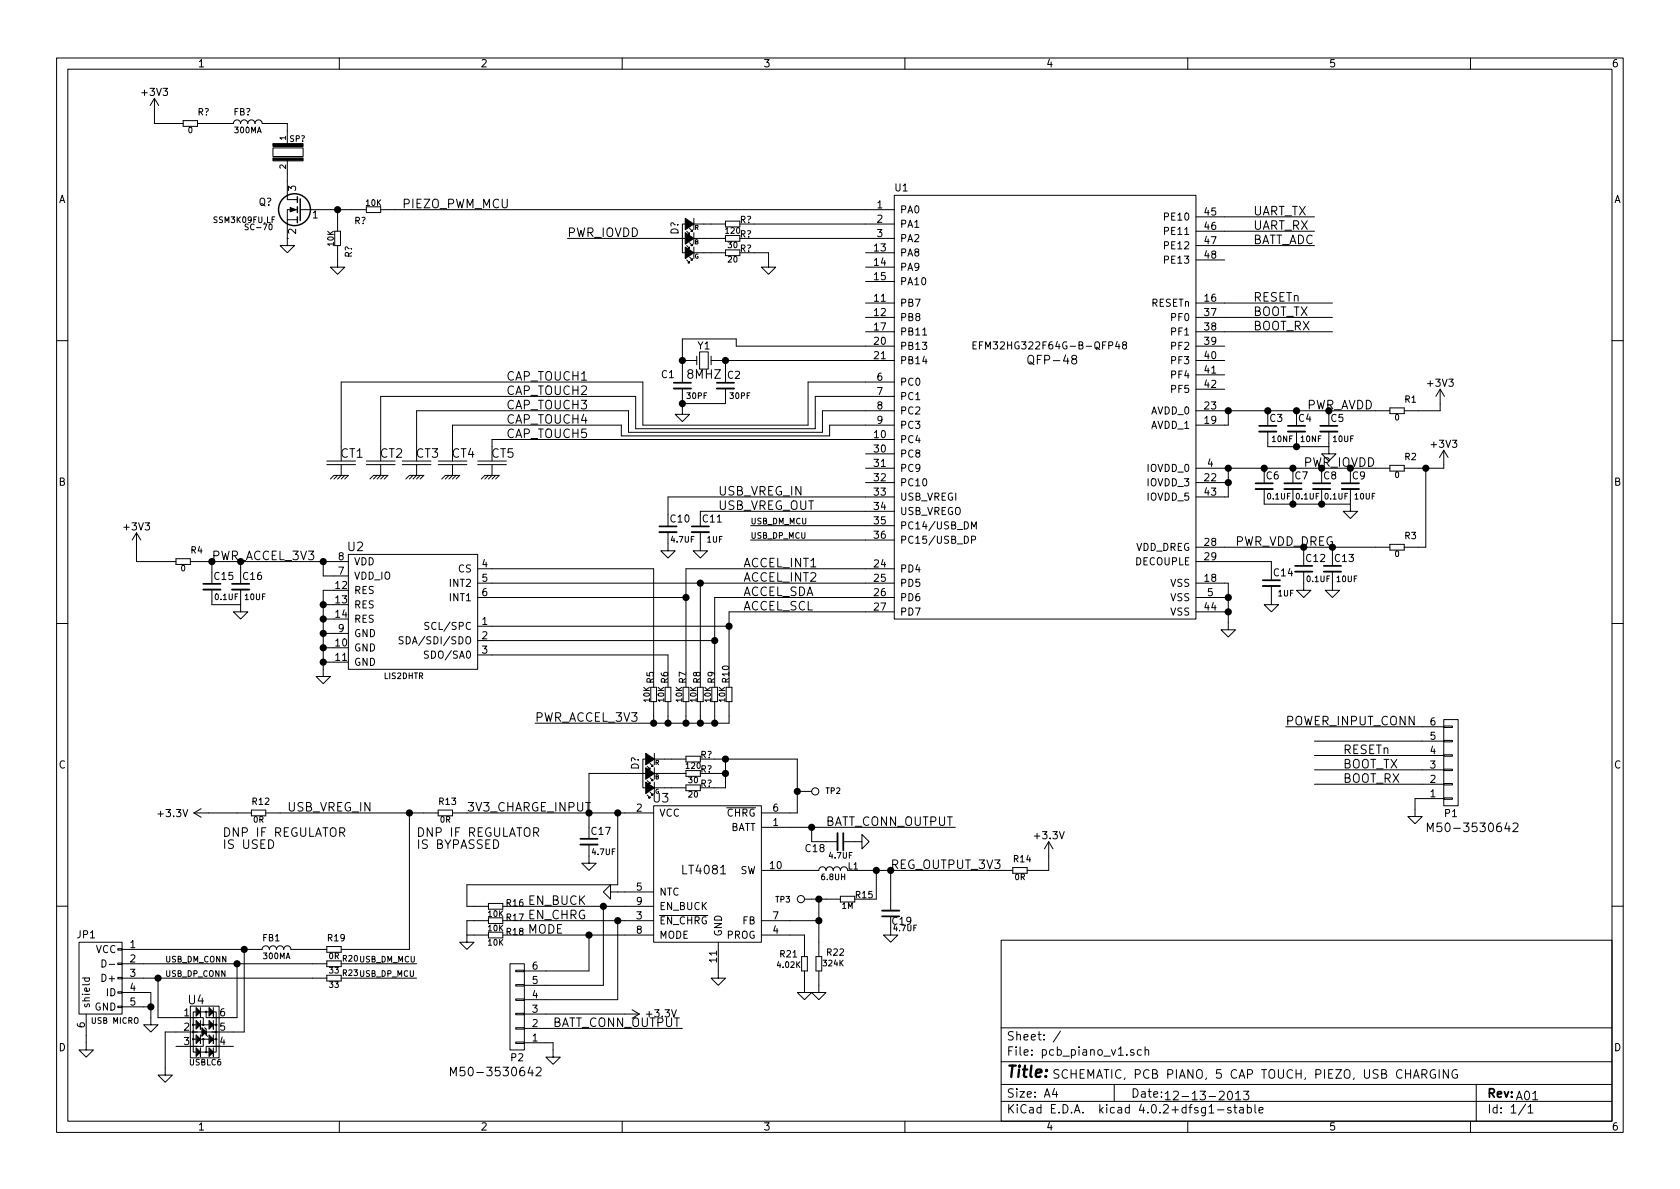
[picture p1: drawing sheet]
<svg xmlns="http://www.w3.org/2000/svg" width="297mm" height="210mm" viewBox="0 0 297 210" stroke-linecap="round" stroke-linejoin="round" font-family="sans-serif">
<g fill="none" stroke="#000" stroke-width=".18">
<path d="M10 10.3h277v189.9h-277zM12 12.2h273v186.1h-273zM27.3 17.4v4.4h5.1M27.3 17.4l-.8 1.3M27.3 17.4l.8 1.3M60 10.3v1.9M110 10.3v1.9M160 10.3v1.9M210 10.3v1.9M260 10.3v1.9M32.4 21.3h2.5v1h-2.5zM34.9 21.8h6.4a.63 .63 0 0 1 .6-.6 .63 .63 0 0 1 .6 .6 .63 .63 0 0 1 .7-.6 .63 .63 0 0 1 .6 .6 .63 .63 0 0 1 .6-.6 .63 .63 0 0 1 .7 .6 .63 .63 0 0 1 .6-.6 .63 .63 0 0 1 .7 .6h4.4v3.8"/>
<path d="M48.3 27.9h5.3v.5h-5.3zM48.3 26.2h5.3v1.5h-5.3zM48.3 25.4h5.3v.5h-5.3zM48.3 28.1h5.2v.2h-5.1v-.1h4.9M48.3 25.5h5.2v.3h-5.1v-.2h4.9M50.8 38.9h1.8M50.8 28.2v7.1h1.8M52.6 37.1h-1.8v5.1M53.1 37.1h11.7M59.7 37.1v3.8M64.8 36.6h2.5v1h-2.5zM67.3 37.1h90.8"/>
<path d="M121.9 39.6h-1.3v5.1h1.3M122.7 39.6h5.6M122.7 38.6v2M128.3 39.1h2.5v1h-2.5zM130.8 39.6h27.3M158.1 34.5h53.4v75h-53.4zM211.5 38.3h20.9M50.8 42.2v1.2h1.3l-1.3 1.3-1.3-1.3h1.3M50.8 42.2h.1M59.2 40.9h1v2.5h-1zM59.7 43.4v3.8h1.3l-1.3 1.3-1.3-1.3h1.3M100.3 42.2h20.9"/>
<path d="M121.4 46l.5 .5h-.2h.2v-.3M121.4 43.4l.5 .5h-.2h.2v-.2M121.4 40.9l.5 .5h-.2h.2v-.3M121.9 45.5l.5 .5h-.2h.2v-.3M121.9 42.9l.5 .5h-.2h.2v-.2M121.9 40.4l.5 .5h-.2h.2v-.3M122.7 42.2h5.6M122.7 44.7h5.6M122.7 41.1v2.1M122.7 43.7v2M128.3 41.7h2.5v1h-2.5zM128.3 44.2h2.5v1h-2.5z"/>
<path d="M130.8 44.7h5.1v2.5h1.3l-1.3 1.3-1.3-1.3h1.3M130.8 42.2h27.3M153 53.6h5.1M153 56.1h5.1M153 44.7h5.1M153 47.2h5.1M153 49.8h5.1M153 58.7h5.1M163.1 59.3h.8M211.5 53.6h24.1M211.5 56.1h24.1M211.5 40.9h20.9"/>
<path d="M211.5 58.7h24.1M211.5 43.4h20.9M211.5 46h5M10 60.2h2M120.6 68.7v4.6h1.3l-1.3 1.2-1.2-1.2h1.2M120.6 63.7h2.6M123.2 63v1.5M123.7 62.2h1.5v3.1h-1.5zM125.7 63v1.5M125.7 63.7h32.4M128.3 63.7v2M128.3 68.7v2.7h-7.7"/>
<path d="M158.1 72.6h-12.7v3.8h-34.3v-3.8h-37.4v6.4M158.1 67.6h-15.2v7.6h-29.2v-7.6h-53.4v11.4M158.1 70.1h-14v5.7h-31.7v-5.7h-45.1v8.9M158.1 75.2h-11.4v1.9h-36.8v-1.9h-29.9v3.8M158.1 77.7h-71.1v1.3M158.1 61.2h-27.9v-1.3h-9.6v7.7M172 61h.5M172.6 60.4h-.6v1.3h.6M173.2 61h.4M173.8 60.4h-.6v1.3M198.7 61l-.2-.2 .1-.3h.5v.4l-.5 .1-.1 .2v.4l.2 .1h.3l.2-.2-.1-.4-.1-.1M211.5 72.6h34.2"/>
<path d="M211.5 63.7h5M211.5 61.2h5M211.5 66.3h5M211.5 68.8h5M217.2 72.6v2.6h-5.7M224.2 72.6v.7M224.2 76.3v2.7h10.7M229.2 72.6v.7M229.2 76.3v2.7M234.9 79v1.3h1.3l-1.3 1.2-1.2-1.2h1.2M234.9 76.3v2.7M245.7 72.1h2.6v1h-2.6z"/>
<path d="M254.6 68.8v3.8h-6.3M254.6 68.8l-.7 1.3M254.6 68.8l.8 1.3M255.3 79.6v3.2h-7M255.3 79.6l-.8 1.3M255.3 79.6l.7 1.3M285 60.2h2M24.1 94.2v5.1h7M24.1 94.2l-.7 1.3M24.1 94.2l.8 1.3M31.1 98.8h2.6v1h-2.6zM33.7 99.3h27.9"/>
<path d="M37.5 99.3v1.9M42.5 99.3v1.9M57.1 99.3v2.5h4.5M57.8 82.2h5.1M57.8 81.5h5.1M58.4 84.7l.7-.6h2.5l-.6 .6M59.7 84.1l-.6 .6M60.3 82.2v1.9l-.6 .6M61 84.1l-.7 .6M61.6 98h22.9v20.4h-22.9zM64.8 82.2h5M64.8 81.5h5"/>
<path d="M65.4 84.7l.6-.6h2.6l-.7 .6M66.7 84.1l-.7 .6M67.3 82.2v1.9l-.6 .6M67.9 84.1l-.6 .6M71.1 82.2h5.1M71.1 81.5h5.1M71.8 84.7l.6-.6h2.5l-.6 .6M73 84.1l-.6 .6M73.7 82.2v1.9l-.7 .6M74.3 84.1l-.6 .6M77.5 82.2h5M77.5 81.5h5"/>
<path d="M78.1 84.7l.6-.6h2.6l-.7 .6M79.4 84.1l-.7 .6M80 82.2v1.9l-.6 .6M80.6 84.1l-.6 .6M84.5 82.2h5M84.5 81.5h5M85.1 84.7l.6-.6h2.6l-.7 .6M86.4 84.1l-.7 .6M87 82.2v1.9l-.6 .6M87.6 84.1l-.6 .6M118.1 94.1v3.3h1.3l-1.3 1.3-1.3-1.3h1.3M123.8 94.1v3.3h1.3l-1.3 1.3-1.2-1.3h1.2"/>
<path d="M132.7 93h25.4M132.7 95.5h25.4M153 82.8h5.1M153 80.3h5.1M153 85.3h5.1M158.1 90.4h-34.3v.7M158.1 87.9h-40v3.2M171.8 93.5v-1.2l.4 .9 .4-.9v1.2M171.8 95.5l.6-.1v-.5l-.6-.1v1.3M211.5 99.3h13.3v1.3M211.5 82.8h34.2M211.5 96.8h34.2"/>
<path d="M211.5 85.3h5.7M217.2 82.8v5.1h-5.7M223.5 82.8v.6M223.5 86.5v2.6h15.3M228.6 82.8v.6M228.6 86.5v2.6M230.5 96.8v1.2M233.7 86.5v2.6M235.6 96.8v1.2M238.8 89.1v1.3h1.2l-1.2 1.3-1.3-1.3h1.3M238.8 86.5v2.6M245.7 82.3h2.6v1h-2.6z"/>
<path d="M245.7 96.3h2.6v1h-2.6zM252.1 82.8v14h-3.8M10 110.3h2M37.5 104.3v2.6h5M42.5 106.9v1.3h1.3l-1.3 1.3-1.2-1.3h1.2M42.5 104.3v2.6M57.1 112h4.5M57.1 106.9h2M57.1 109.5h2M57.1 114.5h2M57.1 117.1h2M59.1 104.4h-2v15.2h1.3l-1.3 1.3-1.2-1.3h1.2"/>
<path d="M71.3 112.6l-.7 .1v.4l.5 .2 .2 .3-.3 .3-.4-.1M75.7 115.2h-.6v.4l.5 .2 .1 .3-.2 .3-.5-.1M75.8 110.1h-.5l-.2 .2 .1 .3 .6 .2v.4l-.2 .1-.5-.1M84.5 110.7h44.4M84.5 113.3h41.9M84.5 115.8h33.6v5.7M84.5 100.6h31.1v20.9M84.5 103.1h73.6M84.5 105.7h36.8M123.8 103.1v18.4M158.1 108.2h-29.2v13.3M158.1 105.7h-31.7v15.8"/>
<path d="M158.1 100.6h-36.8v20.9M211.5 103.1h5.7v8.3h1.2l-1.2 1.2-1.3-1.2h1.3M211.5 105.7h5.7M211.5 108.2h5.7M224.8 103.6v3.3h1.3l-1.3 1.3-1.3-1.3h1.3M230.5 101.1v3.3h1.3l-1.3 1.3-1.3-1.3h1.3M235.6 101.1v3.3h1.3l-1.3 1.3-1.3-1.3h1.3M285 110.3h2M114.2 136.8h-10.1v9.5M114.4 138l.5 .6h-.2h.2v-.3M114.4 135.5l.5 .5h-.2h.2v-.2M114.9 134.2h-1.2v5.1h1.2"/>
<path d="M114.9 137.5l.5 .5h-.2h.2v-.2M114.9 135l.5 .5h-.2h.2v-.3M115.1 121.5h1v2.6h-1zM115.6 124.1v3.8M115.7 133.2v2M115.7 135.8v2M115.7 138.3v2M115.7 136.8h5.6M115.7 134.2h5.6M115.7 139.3h5.6M117.6 121.5h1v2.6h-1zM118.1 124.1v3.8"/>
<path d="M120.8 121.5h1v2.6h-1zM121.3 133.7h2.5v1h-2.5zM121.3 136.3h2.5v1h-2.5zM121.3 138.8h2.5v1h-2.5zM121.3 124.1v3.8M123.3 121.5h1v2.6h-1zM123.8 124.1v3.8M123.8 134.2h17.2v9.6h-6.4M123.8 136.8h4.5M125.9 121.5h1v2.6h-1zM126.4 124.1v3.8M128.3 134.2v5.1h-4.5"/>
<path d="M128.4 121.5h1v2.6h-1zM128.9 124.1v3.8h-34.3M141 139.9h2.5M227.3 128.5h28M232.4 138.7h22.9M232.4 136.1h22.9M232.4 133.6h22.9M232.4 131.1h22.9M255.3 128.4h1.5v.2h-1.5zM255.3 130.9h1.5v.3h-1.5zM255.3 133.5h1.5v.2h-1.5zM255.3 136h1.5v.3h-1.5z"/>
<path d="M255.3 138.6h1.5v.2h-1.5zM255.3 127.2h2.5v15.3h-2.5zM34.3 143.8h10.1M34.3 143.8l1.3 .7M35.6 143l-1.3 .8M44.4 143.3h2.6v1h-2.6zM47 143.8h30.5M60.1 147.2l.7-.1 .2-.2-.1-.4-.2-.1h-.6v1.5M60.5 147.2l.5 .7M72.4 143.8v24.1h-12.1M77.5 143.3h2.5v1h-2.5zM80 143.8h35.6"/>
<path d="M86.4 159.8h2.5v1h-2.5zM94.4 147.2l.7-.1 .1-.2v-.4l-.3-.1h-.5v1.5M94.7 147.2l.5 .7M104.1 149.3v3.3h1.3l-1.3 1.3-1.2-1.3h1.2M107.9 157.7v-1.2l-1.2 1.2 1.2 1.3v-1.3h7.7M109.2 143.8v12.7h-26.7v3.8h3.9M114.4 140.6l.5 .5h-.2h.2v-.3M115.6 142.5h19v24.1h-19zM128.5 142.8h5.1M134.6 153.9h10.2a.63 .63 0 0 1 .6-.6 .63 .63 0 0 1 .6 .6 .63 .63 0 0 1 .7-.6 .63 .63 0 0 1 .6 .6 .63 .63 0 0 1 .7-.6 .63 .63 0 0 1 .6 .6 .63 .63 0 0 1 .6-.6 .63 .63 0 0 1 .7 .6h29.2M134.6 146.3h34.3M142.2 159h6.4"/>
<path d="M143.5 146.3v2.5M144.8 159v10.2M146 148.8h2.1M148.6 158.5h2.5v1h-2.5zM149.2 148.8h3.2v-1.2l1.3 1.2-1.3 1.3v-1.3M154.9 153.9v5.1h-1.2M157.5 153.9v7.1M179.1 153.4h2.5v1h-2.5zM185.4 148.8v5.1h-3.8M185.4 148.8l-.7 1.3M185.4 148.8l.8 1.3M252.4 147.1v-1.6l.5 1.1 .5-1.1v1.6"/>
<path d="M255.3 141.1h1.5v.2h-1.5zM255.3 141.2h-5.1v3.2h1.3l-1.3 1.3-1.3-1.3h1.3M267.5 145.7l.2-.2h.4l.2 .2 .1 .3-.1 .2-.8 .9h.9M10 160.2h2M14 166.6h7.6v12.7h-7.6zM14.6 172.9h1.2M15 172.9v.4l.2 .2 .5-.1v-.5M15.2 179.3v6.4h1.3l-1.3 1.2-1.2-1.2h1.2M18 169.7a.64 .64 0 0 1 .8 .7 .64 .64 0 0 1-.8 .6zM19.3 170.5h1M20.8 177.9h.8v.3h-.8zM20.8 175.4h.8v.2h-.8z"/>
<path d="M20.8 172.8h.8v.3h-.8zM20.8 170.3h.8v.3h-.8zM20.8 167.8h.8v.2h-.8zM21.6 167.9h24.8a.63 .63 0 0 1 .6-.6 .63 .63 0 0 1 .6 .6 .63 .63 0 0 1 .7-.6 .63 .63 0 0 1 .6 .6 .63 .63 0 0 1 .6-.6 .63 .63 0 0 1 .7 .6 .63 .63 0 0 1 .6-.6 .63 .63 0 0 1 .6 .6h6.4M21.6 175.5h5.1v5.7h1.2l-1.2 1.3-1.3-1.3h1.3M21.6 170.4h36.2M21.6 173h36.2M21.6 178h5.1M27.9 173v7h7M33.7 177.9h5v9.2h-5zM33.9 180h2v1.2M34.7 178.9h-.5v3.6h1.5"/>
<path d="M34.8 178.4v1l.1-.1v-.7l.2 .1v.5l.1-.4 .1 .1M35.4 178.2v1.5v-.8l-.7-.7v1.5l.7-.8h1.6M36.4 178.9v1.1h2.6M37.1 178.4v1l.1-.1v-.7l.1 .1v.5l.2-.4 .1 .1M37.7 178.2v1.5v-.8l-.7-.7v1.5l.7-.8h.5v3.6M41.9 170.4v9.6h-4.4M43.2 167.9v14.6h-5.7M57.8 167.4h2.5v1h-2.5zM57.8 169.9h2.5v1h-2.5zM57.8 172.5h2.5v1h-2.5zM60.3 170.4h13.4M60.3 173h13.4"/>
<path d="M82.5 165.3v1.3h1.3l-1.3 1.3-1.2-1.3h1.2M82.5 165.3h3.9M86.4 162.8h-3.9v2.5M86.4 162.3h2.5v1h-2.5zM86.4 164.8h2.5v1.1h-2.5zM88.9 162.8h26.7M88.9 165.3h26.7M88.9 160.3h26.7M90.2 170.4h2.5v15.3h-2.5zM91.2 171.6h1.5v.2h-1.5zM91.2 174.1h1.5v.3h-1.5zM91.2 176.7h1.5v.2h-1.5z"/>
<path d="M91.2 179.2h1.5v.2h-1.5zM92.7 179.3h17.8M104.1 165.3v6.4h-11.4M106.7 160.3v13.9h-14M109.2 162.8v14h-16.5M111.8 178.6l1.2 .7M116.6 161.9h8.5M127 166.6v6.4h1.3l-1.3 1.2-1.3-1.2h1.3M134.6 162.8h10.2M134.6 165.3h7.6v3.9M141.7 169.2h1v2.5h-1zM142.2 171.7v3.8h1.3l-1.3 1.3-1.2-1.3h1.2"/>
<path d="M144.3 169.2h1v2.5h-1zM144.8 171.7v3.8h1.2l-1.2 1.3-1.3-1.3h1.3M157.5 164.1v1.2h1.2l-1.2 1.3-1.3-1.3h1.3M177 166.3h108v32h-108zM285 160.2h2M31.1 185h3.8M34.2 182.2v3.8h.5M34.2 183.8h.5M34.2 181.2h.5M34.8 185.5v1.1l.1-.2v-.7l.2 .1v.5l.1-.4 .1 .1M34.8 183.3v1l.1-.2v-.7l.2 .1v.5l.1-.4 .1 .2M34.8 180.7v1l.1-.1v-.8l.2 .2v.5l.1-.4 .1 .1"/>
<path d="M34.9 182.5h-5.7v7.6h1.3l-1.3 1.3-1.3-1.3h1.3M35.4 185.3v1.5v-.8l-.7-.7v1.5l.7-.8h1.6M35.4 183v1.5v-.7l-.7-.8v1.5l.7-.7h1.6M35.4 180.5v1.5v-.8l-.7-.7v1.5l.7-.8h1.6M35.8 182v1l.1-.1v-.8l.2 .1v.5l.1-.3 .1 .1M35.9 183.8v1.2h-2M36.2 181.7l.2 .3v1v-.5l-.7-.8v1.6l.7-.8M36.4 182.7v-.2h1.8v3.5h-.5l-.7 .8v-1.5l.7 .7v.8v-1.5M36.4 183l.3 .3M37.1 185.5v1.1l.1-.2v-.7l.1 .1v.5l.2-.4 .1 .1M37.1 183.3v1l.1-.2v-.7l.1 .1v.5l.2-.4 .1 .2M37.1 180.7v1l.1-.1v-.8l.1 .2v.5l.2-.4 .1 .1"/>
<path d="M37.5 185h3.8M37.7 183v1.5v-.7l-.7-.8v1.5l.7-.7h.5M37.7 180.5v1.5v-.8l-.7-.7v1.5l.7-.8h.5M39 185h-2.6v1M60 198.3v1.9M79.7 190.2v-1.5l.5 1.1 .5-1.1v1.5M91.2 181.7h1.5v.3h-1.5zM91.2 184.3h1.5v.2h-1.5zM92.7 184.4h5.1v2.5h1.3l-1.3 1.3-1.3-1.3h1.3M92.7 181.9h27.9M94.8 188.9l.2-.2h.4l.2 .2 .1 .2-.1 .3-.9 .8h1M110 198.3v1.9"/>
<path d="M160 198.3v1.9M177 194.8h108M177 191.8h108M177 187.8h108M177 181.8h108M186.4 192.5l-.3 1h.9M186.8 193v1M187.5 182.3l-1.3 2M197 191.8v3M200.5 185.7a.37 .37 0 0 0-.6 .1v.2l.6 .2v.1l-.2 .3-.4-.1M201.8 185.7l-.4-.1-.3 .3 .1 .6 .2 .1 .4-.1M202.5 185.7l.2-.1 .3 .1 .1 .9"/>
<path d="M202.5 185.1v1.5M210 198.3v1.9M215.3 196.3h1.1M217.2 193.1l.2-.1a.81 .81 0 0 1 .5 .7 .81 .81 0 0 1-.5 .8l-.2-.2-.2-.4zM217.6 195.9a.37 .37 0 0 0-.6 .1l.1 .3 .5 .1 .1 .1-.2 .3-.5-.1M218.1 195.8h.6M218.3 195.3v1.3l.4 .2M218.5 193.4l.4-.4v1.5M218.5 194.5h.9M219.2 195.9h.6v.9M219.8 196.2l-.4 .1-.3 .2 .3 .3 .4-.1M219.9 193h.9l-.5 .5 .3 .1 .2 .2-.1 .5-.2 .2h-.4l-.2-.2"/>
<path d="M220.5 195.9l.5-.1 .3 .3-.2 .6h-.6M220.5 195.3v1.5M221.9 195.3v1.3l.2 .2M222.6 196.3l.7-.1v-.3l-.5-.1-.2 .2 .1 .7h.6M253.7 189.2a.71 .71 0 0 0-.9 .7 .71 .71 0 0 0 .9 .7l.1-.6h-.3M254.5 189.1v1.6M256.1 189.1v1.6l-.9-1.6v1.6M257.6 189.2a.71 .71 0 0 0-.9 .7 .71 .71 0 0 0 .9 .7l.1-.6h-.3M260 198.3v1.9M261 191.8v6.5M269.7 195.2l-1.2 2M270.2 195.8l.4-.5v1.5"/>
<path d="M270.2 196.8h.8"/>
<circle cx="144.1" cy="139.9" r=".63"/>
<circle cx="141.6" cy="159" r=".63"/>
<circle cx="36.4" cy="178.9" r=".13"/>
<circle cx="34.2" cy="182.5" r=".13"/>
<circle cx="34.2" cy="183.8" r=".13"/>
<circle cx="34.2" cy="181.2" r=".13"/>
<circle cx="35.9" cy="183.8" r=".13"/>
<circle cx="35.9" cy="181.2" r=".13"/>
<circle cx="36.4" cy="186" r=".13"/>
<circle cx="38.2" cy="183.8" r=".13"/>
<circle cx="38.2" cy="181.2" r=".13"/>
<circle cx="38.2" cy="182.5" r=".13"/>
</g>
<g fill="none" stroke="#000" stroke-width=".33">
<path d="M119.1 68.7h3.1M126.7 68.7h3.1M222.6 76.3h3.1M227.7 76.3h3.1M233.4 76.3h3.1M116.6 94.1h3M122.3 94.1h3M222 86.5h3M227.1 86.5h3M232.2 86.5h3M237.2 86.5h3.1M35.9 104.3h3.1"/>
<path d="M41 104.3h3.1M223.3 103.6h3M229 101.1h3M234.1 101.1h3M102.6 149.3h3.1M148.1 147.3v3.1M156 161h3"/>
</g>
<g fill="none" stroke="#000" stroke-width=".3">
<path d="M119.1 67.7h3.1M126.7 67.7h3.1M222.6 75.3h3.1M227.7 75.3h3.1M233.4 75.3h3.1M116.6 93.1h3M122.3 93.1h3M222 85.5h3M227.1 85.5h3M232.2 85.5h3M237.2 85.5h3.1M35.9 103.2h3.1"/>
<path d="M41 103.2h3.1M223.3 102.6h3M229 100.1h3M234.1 100.1h3M102.6 148.3h3.1M149.1 147.3v3.1M156 162h3"/>
</g>
<g fill="#000" stroke="#000" stroke-width=".25">
<circle cx="59.7" cy="37.1" r=".51"/>
<circle cx="120.7" cy="63.7" r=".51"/>
<circle cx="120.7" cy="71.4" r=".51"/>
<circle cx="128.3" cy="63.7" r=".51"/>
<circle cx="217.2" cy="72.6" r=".51"/>
<circle cx="224.2" cy="72.6" r=".51"/>
<circle cx="229.2" cy="79" r=".51"/>
<circle cx="229.2" cy="72.6" r=".51"/>
<circle cx="57.2" cy="99.3" r=".51"/>
<circle cx="217.2" cy="82.8" r=".51"/>
<circle cx="217.2" cy="85.3" r=".51"/>
<circle cx="223.5" cy="82.8" r=".51"/>
<circle cx="228.6" cy="89.1" r=".51"/>
<circle cx="228.6" cy="82.8" r=".51"/>
<circle cx="233.7" cy="89.1" r=".51"/>
<circle cx="252.1" cy="82.8" r=".51"/>
<circle cx="57.2" cy="117.1" r=".51"/>
<circle cx="57.2" cy="112" r=".51"/>
<circle cx="57.2" cy="106.9" r=".51"/>
<circle cx="57.2" cy="114.5" r=".51"/>
<circle cx="57.2" cy="109.5" r=".51"/>
<circle cx="121.3" cy="105.7" r=".51"/>
<circle cx="123.8" cy="103.1" r=".51"/>
<circle cx="126.4" cy="113.3" r=".51"/>
<circle cx="128.9" cy="110.7" r=".51"/>
<circle cx="217.2" cy="108.2" r=".51"/>
<circle cx="217.2" cy="105.7" r=".51"/>
<circle cx="115.6" cy="127.9" r=".51"/>
<circle cx="118.1" cy="127.9" r=".51"/>
<circle cx="121.3" cy="127.9" r=".51"/>
<circle cx="123.8" cy="127.9" r=".51"/>
<circle cx="126.4" cy="127.9" r=".51"/>
<circle cx="128.3" cy="136.8" r=".51"/>
<circle cx="128.3" cy="134.2" r=".51"/>
<circle cx="141" cy="139.9" r=".51"/>
<circle cx="72.4" cy="143.8" r=".51"/>
<circle cx="109.2" cy="143.8" r=".51"/>
<circle cx="143.5" cy="146.3" r=".51"/>
<circle cx="144.8" cy="159" r=".51"/>
<circle cx="154.9" cy="153.9" r=".51"/>
<circle cx="26.7" cy="178" r=".51"/>
<circle cx="27.9" cy="173" r=".51"/>
<circle cx="41.9" cy="170.4" r=".51"/>
<circle cx="43.2" cy="167.9" r=".51"/>
<circle cx="104.1" cy="165.3" r=".51"/>
<circle cx="106.7" cy="160.3" r=".51"/>
<circle cx="109.2" cy="162.8" r=".51"/>
<circle cx="144.8" cy="162.8" r=".51"/>
</g>
<g fill="none" stroke="#000" stroke-width=".25">
<path d="M52.6 34.8v1M52.6 36.6v1M52.6 38.3v1.1M53.1 35.2v3.8"/>
<circle cx="52.1" cy="37.1" r="2.82"/>
</g>
<path d="M51.3 36.7l1 .4-1 .4zM121.2 38.6l1.5 1-1.5 1zM121.2 43.7l1.5 1-1.5 1zM121.2 41.1l1.5 1.1-1.5 1zM114.2 138.3l1.5 1-1.5 1zM114.2 135.8l1.5 1-1.5 1zM114.2 133.2l1.5 1-1.5 1z" fill="#000" stroke="#000" stroke-width=".18"/>
<text font-size="2.8" x="178" y="190.5">Title:</text>
<g font-size="2.1">
<text x="71.1" y="36.8">PIEZO_PWM_MCU</text>
<text x="100.3" y="41.9">PWR_IOVDD</text>
<text x="221.6" y="38.1">UART_TX</text>
<text x="221.6" y="40.6">UART_RX</text>
<text x="221.6" y="43.2">BATT_ADC</text>
<text x="221.6" y="53.3">RESETn</text>
<text x="221.6" y="55.9">BOOT_TX</text>
<text x="221.6" y="58.4">BOOT_RX</text>
<text x="182.3" y="64.4">QFP-48</text>
<text x="89.5" y="67.3">CAP_TOUCH1</text>
<text x="89.5" y="69.8">CAP_TOUCH2</text>
<text x="121.6" y="67">8MHZ</text>
<text x="89.5" y="72.4">CAP_TOUCH3</text>
<text x="89.5" y="74.9">CAP_TOUCH4</text>
<text x="89.5" y="77.5">CAP_TOUCH5</text>
<text x="231.1" y="72.4">PWR_AVDD</text>
<text x="60.2" y="80.9">CT1</text>
<text x="67.2" y="80.9">CT2</text>
<text x="73.6" y="80.9">CT3</text>
<text x="79.9" y="80.9">CT4</text>
<text x="86.9" y="80.9">CT5</text>
<text x="230.5" y="82.5">PWR_IOVDD</text>
<text x="127" y="87.6">USB_VREG_IN</text>
<text x="127" y="90.2">USB_VREG_OUT</text>
<text x="37.5" y="99.1">PWR_ACCEL_3V3</text>
<text x="61.5" y="97.5">U2</text>
<text x="131.4" y="100.3">ACCEL_INT1</text>
<text x="218.4" y="96.5">PWR_VDD_DREG</text>
<text x="131.4" y="102.9">ACCEL_INT2</text>
<text x="131.4" y="105.4">ACCEL_SDA</text>
<text x="131.4" y="107.9">ACCEL_SCL</text>
<text x="94.6" y="127.6">PWR_ACCEL_3V3</text>
<text x="227.3" y="128.3">POWER_INPUT_CONN</text>
<text x="237.5" y="133.3">RESETn</text>
<text x="237.5" y="135.9">BOOT_TX</text>
<text x="50.8" y="143.5">USB_VREG_IN</text>
<text x="82.5" y="143.5">3V3_CHARGE_INPUT</text>
<text x="115.5" y="141.9">U3</text>
<text x="237.5" y="138.4">BOOT_RX</text>
<text x="39.4" y="148">DNP IF REGULATOR</text>
<text x="73.7" y="148">DNP IF REGULATOR</text>
<text x="146" y="146">BATT_CONN_OUTPUT</text>
<text x="253.8" y="147.1">M50-3530642</text>
<text x="39.4" y="150.1">IS USED</text>
<text x="73.7" y="150.1">IS BYPASSED</text>
<text x="120.8" y="154.6">LT4081</text>
<text x="157.5" y="153.7">REG_OUTPUT_3V3</text>
<text x="93.3" y="160">EN_BUCK</text>
<text x="93.3" y="162.6">EN_CHRG</text>
<text x="93.3" y="165.1">MODE</text>
<text x="33.3" y="177.6">U4</text>
<text x="97.8" y="181.6">BATT_CONN_OUTPUT</text>
<text x="178" y="184">Sheet: /</text>
<text x="81.1" y="190.3">M50-3530642</text>
<text x="178" y="186.7">File: pcb_piano_v1.sch</text>
<text x="186.1" y="190.7">SCHEMATIC, PCB PIANO, 5 CAP TOUCH, PIEZO, USB CHARGING</text>
<text x="178" y="196.9">KiCad E.D.A. kicad 4.0.2+dfsg1-stable</text>
<text x="178" y="194.1">Size: A4</text>
<text x="200" y="194.1">Date: 12-13-2013</text>
<text x="263" y="194.1">Rev: A01</text>
<text x="263" y="196.9">Id: 1/1</text>
</g>
<g font-size="1.8">
<text x="35" y="11.9">1</text>
<text x="85" y="11.9">2</text>
<text x="135" y="11.9">3</text>
<text x="185" y="11.9">4</text>
<text x="235" y="11.9">5</text>
<text x="285" y="11.9">6</text>
<text x="25.2" y="16.9">+3V3</text>
<text x="10.4" y="35.9">A</text>
<text x="52.3" y="33.8" transform="rotate(-90 52.3 33.8)">3</text>
<text x="158.3" y="33.8">U1</text>
<text x="285.4" y="35.9">A</text>
<text x="45.7" y="36.4">Q?</text>
<text x="52.3" y="41.4" transform="rotate(-90 52.3 41.4)">2</text>
<text x="55.3" y="38.6">1</text>
<text x="119.9" y="41.5" transform="rotate(-90 119.9 41.5)">D?</text>
<text x="155.1" y="36.8">1</text>
<text x="155.1" y="39.4">2</text>
<text x="155.1" y="41.9">3</text>
<text x="159.1" y="37.7">PA0</text>
<text x="159.1" y="40.3">PA1</text>
<text x="206.1" y="39">PE10</text>
<text x="206.1" y="41.5">PE11</text>
<text x="213" y="38.1">45</text>
<text x="213" y="40.6">46</text>
<text x="154.6" y="44.4">13</text>
<text x="154.6" y="47">14</text>
<text x="159.1" y="42.8">PA2</text>
<text x="159.1" y="45.3">PA8</text>
<text x="159.1" y="47.9">PA9</text>
<text x="206.1" y="44.1">PE12</text>
<text x="206.1" y="46.6">PE13</text>
<text x="213" y="43.2">47</text>
<text x="213" y="45.7">48</text>
<text x="154.6" y="53.3">11</text>
<text x="154.6" y="49.5">15</text>
<text x="159.1" y="50.4">PA10</text>
<text x="213" y="53.3">16</text>
<text x="154.6" y="55.9">12</text>
<text x="154.6" y="58.4">17</text>
<text x="159.1" y="54.2">PB7</text>
<text x="159.1" y="56.8">PB8</text>
<text x="159.1" y="59.3">PB11</text>
<text x="203.5" y="54.2">RESETn</text>
<text x="207.2" y="56.8">PF0</text>
<text x="207.2" y="59.3">PF1</text>
<text x="213" y="55.9">37</text>
<text x="213" y="58.4">38</text>
<text x="123.4" y="61.8">Y1</text>
<text x="154.6" y="61">20</text>
<text x="154.6" y="63.5">21</text>
<text x="159.1" y="61.8">PB13</text>
<text x="159.1" y="64.4">PB14</text>
<text x="173.9" y="61.8">EFM32HG322F64G-B-QFP48</text>
<text x="207.2" y="64.4">PF3</text>
<text x="207.2" y="61.8">PF2</text>
<text x="213" y="63.5">40</text>
<text x="213" y="61">39</text>
<text x="117" y="66.8">C1</text>
<text x="128.7" y="67">C2</text>
<text x="155.1" y="67.3">6</text>
<text x="155.1" y="69.8">7</text>
<text x="159.1" y="68.2">PC0</text>
<text x="159.1" y="70.7">PC1</text>
<text x="207.2" y="66.9">PF4</text>
<text x="207.2" y="69.5">PF5</text>
<text x="213" y="66">41</text>
<text x="213" y="68.6">42</text>
<text x="252.6" y="68.4">+3V3</text>
<text x="154.6" y="77.5">10</text>
<text x="155.1" y="72.4">8</text>
<text x="155.1" y="74.9">9</text>
<text x="159.1" y="73.3">PC2</text>
<text x="159.1" y="75.8">PC3</text>
<text x="203.5" y="73.3">AVDD_0</text>
<text x="203.5" y="75.8">AVDD_1</text>
<text x="213" y="72.4">23</text>
<text x="213" y="74.9">19</text>
<text x="224.5" y="74.6">C3</text>
<text x="229.6" y="74.6">C4</text>
<text x="235.3" y="74.6">C5</text>
<text x="154.6" y="80">30</text>
<text x="154.6" y="82.5">31</text>
<text x="159.1" y="78.4">PC4</text>
<text x="159.1" y="80.9">PC8</text>
<text x="159.1" y="83.4">PC9</text>
<text x="202.9" y="83.4">IOVDD_0</text>
<text x="213.5" y="82.5">4</text>
<text x="253.2" y="79.2">+3V3</text>
<text x="10.4" y="85.9">B</text>
<text x="154.6" y="85.1">32</text>
<text x="154.6" y="87.6">33</text>
<text x="159.1" y="86">PC10</text>
<text x="159.1" y="88.5">USB_VREGI</text>
<text x="202.9" y="86">IOVDD_3</text>
<text x="202.9" y="88.5">IOVDD_5</text>
<text x="213" y="85.1">22</text>
<text x="213" y="87.6">43</text>
<text x="223.9" y="84.8">C6</text>
<text x="229" y="84.8">C7</text>
<text x="234.1" y="84.8">C8</text>
<text x="239.1" y="84.8">C9</text>
<text x="285.4" y="85.9">B</text>
<text x="22" y="93.8">+3V3</text>
<text x="118.6" y="92.4">C10</text>
<text x="124.3" y="92.4">C11</text>
<text x="154.6" y="90.2">34</text>
<text x="154.6" y="92.7">35</text>
<text x="154.6" y="95.2">36</text>
<text x="159.1" y="91.1">USB_VREGO</text>
<text x="159.1" y="93.6">PC14/USB_DM</text>
<text x="59.8" y="101.6">7</text>
<text x="59.8" y="99.1">8</text>
<text x="62.6" y="99.9">VDD</text>
<text x="81" y="101.2">CS</text>
<text x="85.2" y="100.3">4</text>
<text x="154.6" y="100.3">24</text>
<text x="159.1" y="101.2">PD4</text>
<text x="159.1" y="96.1">PC15/USB_DP</text>
<text x="200.6" y="97.4">VDD_DREG</text>
<text x="200.6" y="99.9">DECOUPLE</text>
<text x="213" y="96.5">28</text>
<text x="213" y="99.1">29</text>
<text x="225.3" y="101.9">C14</text>
<text x="231" y="99.4">C12</text>
<text x="236.1" y="99.4">C13</text>
<text x="37.9" y="102.5">C15</text>
<text x="43" y="102.5">C16</text>
<text x="59.4" y="104.1">12</text>
<text x="59.4" y="106.7">13</text>
<text x="62.6" y="102.5">VDD_IO</text>
<text x="62.6" y="105">RES</text>
<text x="62.6" y="107.6">RES</text>
<text x="79.6" y="103.8">INT2</text>
<text x="79.6" y="106.3">INT1</text>
<text x="85.2" y="102.9">5</text>
<text x="85.2" y="105.4">6</text>
<text x="154.6" y="102.9">25</text>
<text x="154.6" y="105.4">26</text>
<text x="154.6" y="107.9">27</text>
<text x="159.1" y="103.8">PD5</text>
<text x="159.1" y="106.3">PD6</text>
<text x="206.9" y="106.3">VSS</text>
<text x="206.9" y="103.8">VSS</text>
<text x="213" y="107.9">44</text>
<text x="213" y="102.9">18</text>
<text x="213.5" y="105.4">5</text>
<text x="59.4" y="109.2">14</text>
<text x="59.8" y="111.8">9</text>
<text x="62.6" y="112.6">GND</text>
<text x="62.6" y="110.1">RES</text>
<text x="71.9" y="113.9">SDA/SDI/SDO</text>
<text x="75.8" y="111.4">SCL/SPC</text>
<text x="85.2" y="110.5">1</text>
<text x="85.2" y="113">2</text>
<text x="159.1" y="108.8">PD7</text>
<text x="206.9" y="108.8">VSS</text>
<text x="59.4" y="114.3">10</text>
<text x="59.4" y="116.8">11</text>
<text x="62.6" y="115.2">GND</text>
<text x="62.6" y="117.7">GND</text>
<text x="75.7" y="116.5">SDO/SA0</text>
<text x="85.2" y="115.6">3</text>
<text x="252.9" y="130.8">5</text>
<text x="252.9" y="128.3">6</text>
<text x="10.4" y="135.9">C</text>
<text x="113" y="136.1" transform="rotate(-90 113 136.1)">D?</text>
<text x="252.9" y="135.9">3</text>
<text x="252.9" y="133.3">4</text>
<text x="285.4" y="135.9">C</text>
<text x="112.5" y="143.5">2</text>
<text x="136.7" y="143.5">6</text>
<text x="252.9" y="141">1</text>
<text x="252.9" y="138.4">2</text>
<text x="28.1" y="144.5">+3.3V</text>
<text x="104.6" y="147.6">C17</text>
<text x="116.6" y="144.4">VCC</text>
<text x="128.4" y="144.4">CHRG</text>
<text x="128.9" y="146.9">BATT</text>
<text x="136.7" y="146">1</text>
<text x="183.1" y="148.4">+3.3V</text>
<text x="255.5" y="144.5">P1</text>
<text x="130.8" y="154.6">SW</text>
<text x="136.2" y="153.7">10</text>
<text x="142.5" y="150.7">C18</text>
<text x="112.5" y="157.5">5</text>
<text x="112.5" y="160">9</text>
<text x="116.6" y="158.4">NTC</text>
<text x="116.6" y="160.9">EN_BUCK</text>
<text x="13.7" y="165.9">JP1</text>
<text x="23" y="167.6">1</text>
<text x="112.5" y="162.6">3</text>
<text x="112.5" y="165.1">8</text>
<text x="116.6" y="163.4">EN_CHRG</text>
<text x="116.6" y="166">MODE</text>
<text x="127.6" y="165.6" transform="rotate(-90 127.6 165.6)">GND</text>
<text x="128.4" y="166">PROG</text>
<text x="131.2" y="163.4">FB</text>
<text x="136.7" y="165.1">4</text>
<text x="136.7" y="162.6">7</text>
<text x="157.8" y="163.5">C19</text>
<text x="16.8" y="168.5">VCC</text>
<text x="18.3" y="173.6">D+</text>
<text x="23" y="170.2">2</text>
<text x="23" y="172.7">3</text>
<text x="94.1" y="174">5</text>
<text x="94.1" y="171.4">6</text>
<text x="126.7" y="170.1" transform="rotate(-90 126.7 170.1)">11</text>
<text x="15.9" y="178.3" transform="rotate(-90 15.9 178.3)">shield</text>
<text x="16.6" y="178.7">GND</text>
<text x="18.8" y="176.1">ID</text>
<text x="23" y="175.3">4</text>
<text x="23" y="177.8">5</text>
<text x="32.5" y="179.7">1</text>
<text x="38.9" y="179.7">6</text>
<text x="94.1" y="179.1">3</text>
<text x="94.1" y="176.5">4</text>
<text x="114.5" y="179.9">+3.3V</text>
<text x="10.4" y="185.9">D</text>
<text x="15" y="181.7" transform="rotate(-90 15 181.7)">6</text>
<text x="32.5" y="182.2">2</text>
<text x="32.5" y="184.8">3</text>
<text x="38.9" y="184.8">4</text>
<text x="38.9" y="182.2">5</text>
<text x="94.1" y="184.1">1</text>
<text x="94.1" y="181.6">2</text>
<text x="285.4" y="185.9">D</text>
<text x="90.4" y="187.6">P2</text>
<text x="35" y="199.9">1</text>
<text x="85" y="199.9">2</text>
<text x="135" y="199.9">3</text>
<text x="185" y="199.9">4</text>
<text x="235" y="199.9">5</text>
<text x="285" y="199.9">6</text>
</g>
<g font-size="1.6">
<text x="34.9" y="20.4">R?</text>
<text x="41.3" y="20.4">FB?</text>
<text x="62.6" y="39.6">R?</text>
<text x="130.8" y="42">R?</text>
<text x="130.8" y="39.4">R?</text>
<text x="62.2" y="45.6" transform="rotate(-90 62.2 45.6)">R?</text>
<text x="130.8" y="44.5">R?</text>
<text x="248.4" y="71.2">R1</text>
<text x="248.4" y="81.4">R2</text>
<text x="248.4" y="95.3">R3</text>
<text x="33.8" y="97.9">R4</text>
<text x="115.6" y="120.8" transform="rotate(-90 115.6 120.8)">R5</text>
<text x="118.1" y="120.8" transform="rotate(-90 118.1 120.8)">R6</text>
<text x="121.3" y="120.8" transform="rotate(-90 121.3 120.8)">R7</text>
<text x="123.8" y="120.8" transform="rotate(-90 123.8 120.8)">R8</text>
<text x="126.4" y="120.8" transform="rotate(-90 126.4 120.8)">R9</text>
<text x="128.9" y="120.7" transform="rotate(-90 128.9 120.7)">R10</text>
<text x="123.8" y="136.6">R?</text>
<text x="123.8" y="134.1">R?</text>
<text x="44.7" y="142.3">R12</text>
<text x="77.7" y="142.3">R13</text>
<text x="123.8" y="139.1">R?</text>
<text x="149.9" y="153.7">L1</text>
<text x="179.3" y="152.5">R14</text>
<text x="89.6" y="160.3">R16</text>
<text x="151.3" y="158.8">R15</text>
<text x="46.5" y="166.4">FB1</text>
<text x="58" y="166.4">R19</text>
<text x="89.6" y="162.8">R17</text>
<text x="89.6" y="165.3">R18</text>
<text x="138" y="169.3">R21</text>
<text x="146.3" y="169">R22</text>
</g>
<g font-size="1.4">
<text x="33.3" y="23.5">0</text>
<text x="41.5" y="23.5">300MA</text>
<text x="50.5" y="29.8" transform="rotate(-90 50.5 29.8)">2</text>
<text x="50.5" y="24.8" transform="rotate(-90 50.5 24.8)">1</text>
<text x="51.2" y="25.1">SP?</text>
<text x="37.9" y="39.4">SSM3K09FU,LF</text>
<text x="43.7" y="40.7">SC-70</text>
<text x="64.7" y="36.4">10K</text>
<text x="128.4" y="41.3">120</text>
<text x="59" y="43.5" transform="rotate(-90 59 43.5)">10K</text>
<text x="128.8" y="46.4">20</text>
<text x="128.8" y="43.9">30</text>
<text x="121.5" y="70.5">30PF</text>
<text x="129.1" y="70.5">30PF</text>
<text x="246.6" y="74.3">0</text>
<text x="225" y="78.2">10NF</text>
<text x="230" y="78.2">10NF</text>
<text x="235.8" y="78.2">10UF</text>
<text x="224.1" y="88.3">0.1UF</text>
<text x="229.2" y="88.3">0.1UF</text>
<text x="234.3" y="88.3">0.1UF</text>
<text x="239.6" y="88.3">10UF</text>
<text x="246.6" y="84.5">0</text>
<text x="118.7" y="95.9">4.7UF</text>
<text x="125" y="95.9">1UF</text>
<text x="132.7" y="95.2">USB_DP_MCU</text>
<text x="132.7" y="92.7">USB_DM_MCU</text>
<text x="32" y="101">0</text>
<text x="246.6" y="98.5">0</text>
<text x="38.1" y="106.1">0.1UF</text>
<text x="43.4" y="106.1">10UF</text>
<text x="226" y="105.5">1UF</text>
<text x="231.1" y="102.9">0.1UF</text>
<text x="236.4" y="102.9">10UF</text>
<text x="68.1" y="120.1">LIS2DHTR</text>
<text x="114.9" y="124.1" transform="rotate(-90 114.9 124.1)">10K</text>
<text x="117.4" y="124.1" transform="rotate(-90 117.4 124.1)">10K</text>
<text x="120.6" y="124.1" transform="rotate(-90 120.6 124.1)">10K</text>
<text x="123.1" y="124.1" transform="rotate(-90 123.1 124.1)">10K</text>
<text x="125.7" y="124.1" transform="rotate(-90 125.7 124.1)">10K</text>
<text x="128.2" y="124.1" transform="rotate(-90 128.2 124.1)">10K</text>
<text x="121.4" y="135.9">120</text>
<text x="121.8" y="141">20</text>
<text x="121.8" y="138.5">30</text>
<text x="146" y="140.4">TP2</text>
<text x="44.8" y="145.5">0R</text>
<text x="77.9" y="145.5">0R</text>
<text x="104.7" y="151.2">4.7UF</text>
<text x="145.3" y="155.6">6.8UH</text>
<text x="146.7" y="151.8">4.7UF</text>
<text x="179.5" y="155.6">0R</text>
<text x="137.1" y="159.6">TP3</text>
<text x="148.9" y="160.7">1M</text>
<text x="86.3" y="162.1">10K</text>
<text x="86.3" y="164.7">10K</text>
<text x="86.3" y="167.2">10K</text>
<text x="158.1" y="164.7">4.7UF</text>
<text x="29.2" y="170.2">USB_DM_CONN</text>
<text x="29.2" y="172.7">USB_DP_CONN</text>
<text x="46.6" y="169.6">300MA</text>
<text x="58.2" y="169.6">0R</text>
<text x="58.3" y="172.1">33</text>
<text x="60.6" y="170">R20 USB_DM_MCU</text>
<text x="60.6" y="172.6">R23 USB_DP_MCU</text>
<text x="137.5" y="171.1">4.02K</text>
<text x="145.6" y="170.9">324K</text>
<text x="58.3" y="174.7">33</text>
<text x="16.3" y="181">USB MICRO</text>
<text x="33.5" y="188.4">USBLC6</text>
</g>
<g font-size="1.1">
<text x="122.8" y="40.6">R</text>
<text x="122.8" y="45.7">G</text>
<text x="122.8" y="43.2">B</text>
<text x="115.8" y="137.8">B</text>
<text x="115.8" y="135.2">R</text>
<text x="115.8" y="140.3">G</text>
</g>
</svg>
